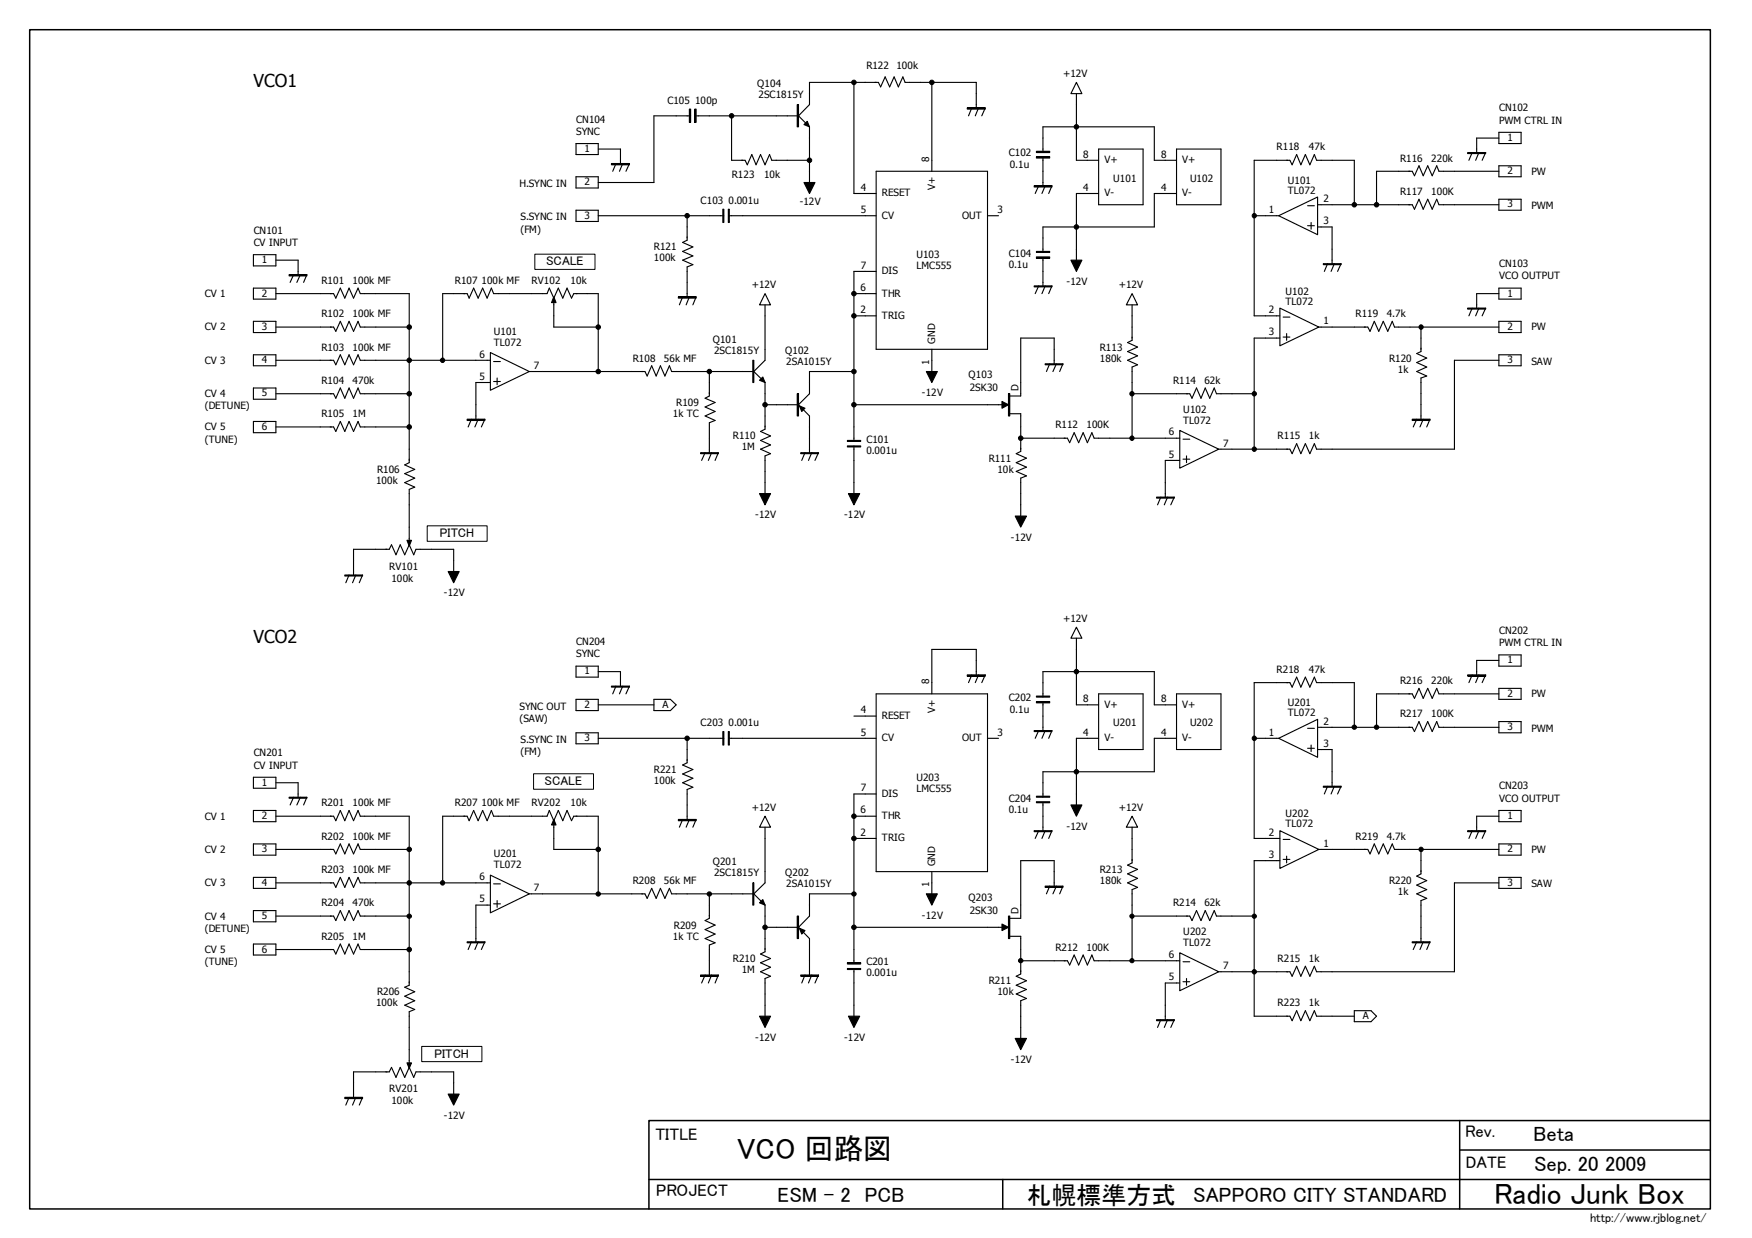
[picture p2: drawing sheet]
<svg xmlns="http://www.w3.org/2000/svg" width="297mm" height="210mm" viewBox="0 0 297 210" stroke-linecap="round" stroke-linejoin="round" font-family="sans-serif">
<path d="M5 5h285v200h-285zM110 200h180M170 200v5M247.5 190v15M247.5 195h42.5M290 190h-180v15" fill="none" stroke="#000" stroke-width=".25"/>
<g fill="none" stroke="#000" stroke-width=".17">
<path d="M122.6 35.5v2.2M123.6 35.5v2.2M248.8 26h3.1M90.7 43.1h10.2v2.6h-10.2zM175.3 48.6h3M175.7 42.7h2.3M224.4 44.8h3M248.8 52.3h3.1M118.8 76.8h3M127.7 61.1v3.8M135.8 76.8h3M143.7 74.8h2.2"/>
<path d="M143.7 75.7h2.2M177.2 61.8h3M58.5 97.6h3M72.4 89.2h10.2v2.6h-10.2zM196.1 84.4h3M103.7 116.4h3M175.7 118.1h2.3M49 135.3h3M90.5 131.2h10.1v2.6h-10.1zM122.6 124v2.3M123.6 124v2.3M175.3 124h3"/>
<path d="M175.7 136h2.3M175.7 135.1h2.3M224.4 133.4h3M79.2 159.8h3M127.7 149.7v3.8M175.3 140.9h3M239.4 159.8h3M248.8 140.9h3.1M71.5 177.4h10.2v2.6h-10.2zM143.7 164.3h2.2M196.1 173h3"/>
<circle cx="124" cy="19.6" r=".38"/>
<circle cx="144.8" cy="14" r=".38"/>
<circle cx="158" cy="14" r=".38"/>
<circle cx="116.5" cy="36.6" r=".38"/>
<circle cx="137.2" cy="27.2" r=".38"/>
<circle cx="182.5" cy="21.5" r=".38"/>
<circle cx="182.5" cy="38.5" r=".38"/>
<circle cx="212.6" cy="36.6" r=".37"/>
<circle cx="229.6" cy="34.7" r=".38"/>
<circle cx="233.4" cy="34.7" r=".38"/>
<circle cx="69.4" cy="55.5" r=".38"/>
<circle cx="101.4" cy="55.5" r=".38"/>
<circle cx="144.8" cy="53.6" r=".38"/>
<circle cx="144.8" cy="49.8" r=".38"/>
<circle cx="240.9" cy="55.5" r=".37"/>
<circle cx="69.4" cy="66.8" r=".38"/>
<circle cx="69.4" cy="72.4" r=".38"/>
<circle cx="69.4" cy="61.1" r=".38"/>
<circle cx="75" cy="61.1" r=".37"/>
<circle cx="101.4" cy="63" r=".38"/>
<circle cx="120.3" cy="63" r=".38"/>
<circle cx="129.7" cy="68.6" r=".38"/>
<circle cx="144.8" cy="63" r=".38"/>
<circle cx="144.8" cy="68.6" r=".38"/>
<circle cx="173.1" cy="74.3" r=".38"/>
<circle cx="191.9" cy="74.3" r=".37"/>
<circle cx="191.9" cy="66.8" r=".37"/>
<circle cx="212.6" cy="66.8" r=".37"/>
<circle cx="212.6" cy="76.2" r=".37"/>
<circle cx="182.5" cy="113.9" r=".38"/>
<circle cx="116.5" cy="125.2" r=".38"/>
<circle cx="144.8" cy="138.4" r=".38"/>
<circle cx="182.5" cy="130.9" r=".38"/>
<circle cx="212.6" cy="125.2" r=".37"/>
<circle cx="229.6" cy="123.3" r=".37"/>
<circle cx="233.4" cy="123.3" r=".37"/>
<circle cx="69.4" cy="149.7" r=".38"/>
<circle cx="69.4" cy="144" r=".38"/>
<circle cx="69.4" cy="155.3" r=".37"/>
<circle cx="75" cy="149.7" r=".37"/>
<circle cx="101.4" cy="144" r=".38"/>
<circle cx="101.4" cy="151.6" r=".37"/>
<circle cx="120.3" cy="151.6" r=".37"/>
<circle cx="129.7" cy="157.2" r=".38"/>
<circle cx="144.8" cy="142.2" r=".38"/>
<circle cx="144.8" cy="157.2" r=".38"/>
<circle cx="144.8" cy="151.6" r=".37"/>
<circle cx="191.9" cy="155.3" r=".36"/>
<circle cx="212.7" cy="155.3" r=".36"/>
<circle cx="240.9" cy="144" r=".37"/>
<circle cx="69.4" cy="161" r=".38"/>
<circle cx="173.1" cy="162.9" r=".37"/>
<circle cx="191.9" cy="162.9" r=".36"/>
<circle cx="212.6" cy="164.8" r=".37"/>
</g>
<g fill="none" stroke="#000" stroke-width=".19">
<path d="M116.9 18.5h.2v2.2h-.2zM117.1 19.6h-6.2v11.3h-9.5M117.8 18.5h.2v2.2h-.2zM118 19.6h17.2M124 19.6v7.6h2.3l.4 .7 .8-1.7 .7 1.7 .7-1.7 .8 1.7 .8-1.7 .3 1h6.4M135.2 17.7h.2v3.8h-.2zM144.8 14v18.8h3.7M158 14v15M164 18.3h3v.2h-3zM164.8 18.3l-.6 1.3M165.5 18.3v-4.3h-12l-.4-1-.8 1.7-.7-1.7-.8 1.7-.7-1.7-.8 1.7-.4-.7h-11.7v3.7l-1.8 1.9 1.8 1.9v9.4M165.9 18.3l-.5 1.3"/>
<path d="M167 18.3l-.5 1.3M182.5 14l.9 1.9h-1.8zM182.5 15.9v11.3h3.8M97.7 35.6h3.7v1.9h-3.7zM97.7 30h3.7v1.9h-3.7zM97.7 24.3h3.7v1.9h-3.7zM101.4 36.6h21.3M101.4 25.3h3.8v2.4M103.7 27.7h3v.2h-3zM104.4 27.7l-.5 1.3M105.6 27.7l-.6 1.3M106.7 27.7l-.6 1.3"/>
<path d="M116.5 36.6v4.1l-.8 .4 1.8 .8-1.8 .7 1.8 .8-1.8 .7 1.8 .8-1 .4v5M122.6 35.5h.1v2.2h-.1zM123.5 35.5h.2v2.2h-.2zM123.7 36.6h24.8M136.3 30.9h1.9l-1 1.9zM136.9 20.6l.3 .9-.9-.4zM148.5 29h18.9v30.2h-18.9zM167.4 36.6h1.9M175.3 31.5h3v.2h-3zM175.7 26.6h2.3v.2h-2.3zM175.7 25.7h2.3v.2h-2.3zM176.1 31.5l-.6 1.3"/>
<path d="M176.8 25.9v-4.4h18.9v5.7h3.8M176.8 26.8v4.7M177.2 31.5l-.5 1.3M178.3 31.5l-.5 1.3M186.3 32.8h-3.8v11.3M186.3 25.3h7.5v9.4h-7.5zM199.5 32.8h-3.8v5.7h-18.9v4.3M199.5 25.3h7.5v9.4h-7.5zM212.6 36.6h4.2M216.8 36.6l6.6-3.2v6.4zM221.7 38.3h1.1M221.7 34.9h1.1"/>
<path d="M222.3 37.7v1.2M223.4 38.5h2.4v6.2M223.4 34.7h16l.4 .8 .8-1.7 .7 1.7 .8-1.7 .7 1.7 .8-1.7 .4 .9h10.1M229.6 34.7v-7.5h-6.4l-.4-1-.7 1.7-.8-1.7-.7 1.7-.8-1.7-.7 1.7-.4-.7h-6.1v26.4h4.4M248.8 25.9h3.1v.1h-3.1zM249.6 25.9l-.6 1.3M250.7 25.9l-.5 1.3M251.9 25.9l-.6 1.3M254.1 29h-10.1l-.4-.9-.8 1.7-.7-1.7-.8 1.7-.7-1.7-.8 1.7-.4-.8h-6v5.7M254.1 33.8h3.8v1.8h-3.8zM254.1 22.4h3.8v1.9h-3.8zM254.1 28.1h3.8v1.9h-3.8z"/>
<path d="M254.1 23.4h-3.7v2.5M43 54.5h3.8v1.9h-3.8zM43 48.9h3.8v1.8h-3.8zM43 43.2h3.8v1.9h-3.8zM46.8 49.8h9.8l.3 .7 .8-1.6 .8 1.6 .7-1.6 .7 1.6 .8-1.6 .4 .9h8.3v28.6l-.8 .4 1.7 .8-1.7 .7 1.7 .8-1.7 .7 1.7 .8-.9 .4v9M46.8 55.5h9.8l.3 .7 .8-1.7 .8 1.7 .7-1.7 .7 1.7 .8-1.7 .4 1h8.3M46.8 44.1h3.7v2.5M49 46.6h3v.2h-3zM49.8 46.6l-.6 1.3M50.9 46.6l-.6 1.3M52 46.6l-.5 1.3M83.1 59.8l6.6 3.2-6.6 3.2z"/>
<path d="M93.9 50.3l.4 1h-.8zM93.9 50.9v4.6h7.5M115 50.3h3v.2h-3zM115.7 50.3l-.5 1.4M116.9 50.3l-.6 1.4M118 50.3l-.5 1.4M129.7 49.8l.9 1.9h-1.8zM129.7 51.7v9.4l-1.9 1.9 1.9 1.9v7.9l-.8 .4 1.7 .7-1.7 .8 1.7 .7-1.7 .8 1.7 .7-.9 .4v6.4M144.8 49.8h3.7M144.8 53.6h3.7M148.5 46h-3.7v28.7M158 59.2v3.8"/>
<path d="M175.3 48.5h3v.1h-3zM175.7 43.6h2.3v.2h-2.3zM175.7 42.6h2.3v.2h-2.3zM176.1 48.5l-.6 1.3M176.8 43.8v4.7M177.2 48.5l-.5 1.3M178.3 48.5l-.5 1.3M181.6 44.1h1.8l-.9 1.9zM191.9 49.8l1 1.9h-1.9zM191.9 51.7v6l-.7 .4 1.7 .7-1.7 .8 1.7 .7-1.7 .8 1.7 .7-1 .4v12.1M217 52.2l6.6 3.3-6.6 3.1zM217 57.3h-4.4v18.9"/>
<path d="M217.5 57.1h1.2M217.5 53.8h1.2M218.1 56.6v1.1M223.6 55.5h8.3l.4 .7 .7-1.7 .8 1.7 .7-1.7 .8 1.7 .7-1.7 .4 1h17.7M224.4 44.7h3v.2h-3zM225.1 44.7l-.6 1.3M226.2 44.7l-.5 1.3M227.4 44.7l-.6 1.3M240.9 55.5v4.1l-.7 .3 1.7 .8-1.7 .8 1.7 .7-1.7 .8 1.7 .8-1 .3v7M248.8 52.2h3.1v.2h-3.1zM249.6 52.2l-.6 1.4M250.7 52.2l-.5 1.4"/>
<path d="M251.9 52.2l-.6 1.4M254.1 49.8h-3.7v2.4M254.1 48.9h3.8v1.8h-3.8zM254.1 54.5h3.8v1.9h-3.8zM43 60.2h3.8v1.8h-3.8zM43 65.8h3.8v1.9h-3.8zM43 71.5h3.8v1.9h-3.8zM46.8 72.4h9.8l.3 .8 .8-1.7 .8 1.7 .7-1.7 .7 1.7 .8-1.7 .4 .9h8.3M46.8 66.8h9.8l.3 .7 .8-1.7 .8 1.7 .7-1.7 .7 1.7 .8-1.7 .4 1h8.3M46.8 61.1h9.8l.3 .7 .8-1.6 .8 1.6 .7-1.6 .7 1.6 .8-1.6 .4 .9h22M75.1 61.1v-11.3h4.1l.3 .7 .8-1.6 .8 1.6 .7-1.6 .8 1.6 .7-1.6 .4 .9h9l.4-.9 .8 1.6 .8-1.6 .7 1.6 .7-1.6 .8 1.6 .4-.7h4.1v13.2M79.2 71.1h3v.2h-3z"/>
<path d="M79.9 71.1l-.5 1.3M81.1 71.1l-.6 1.3M82.2 71.1l-.6 1.3M83.1 64.9h-2.4v6.2M83.7 64.7h1.1M83.7 61.3h1.1M84.3 64.1v1.1M89.7 63h19.6l.4 .8 .8-1.8 .7 1.8 .8-1.8 .7 1.8 .8-1.8 .4 1h13.7M118.8 76.8h3v.1h-3zM119.5 76.8l-.5 1.3M120.3 63v4.1l-.8 .4 1.7 .7-1.7 .8 1.7 .8-1.7 .7 1.7 .8-.9 .4v5.1M120.6 76.8l-.5 1.3"/>
<path d="M121.8 76.8l-.6 1.3M127.6 61.1h.2v3.8h-.2zM129.3 63.9l.4 1-.9-.4zM129.7 68.6h5.5M135.2 66.8h.2v3.7h-.2zM135.5 68.8l1 .4-.6 .6zM135.8 76.8h3v.1h-3zM136.5 76.8l-.6 1.3M137.6 76.8l-.5 1.3M138.8 76.8l-.6 1.3M143.7 74.7h2.2v.1h-2.2zM143.7 75.6h2.2v.2h-2.2z"/>
<path d="M144.8 68.6h25.6M144.8 63h-7.6v3.8l-1.8 1.8 1.8 1.9v6.3M144.8 75.6v8.1M157.1 63h1.8l-.9 1.9zM169.9 68.1l1.1 .5-1.1 .6zM171 66.8h.2v3.7h-.2zM171.2 70.1h1.9v6.4l-.8 .4 1.7 .8-1.7 .7 1.7 .8-1.7 .7 1.7 .8-.9 .4v6.4M173.1 74.3h7.9l.4 .8 .7-1.7 .8 1.7 .7-1.7 .8 1.7 .7-1.7 .4 .9h14.5M177.2 61.7h3v.1h-3zM178 61.7l-.6 1.3M178.7 61.7v-4.4h-5.6v9.8h-1.9M179.1 61.7l-.6 1.3"/>
<path d="M180.2 61.7l-.5 1.3M191.9 66.8h9.8l.4 .7 .8-1.7 .7 1.7 .7-1.7 .8 1.7 .8-1.7 .3 1h6.4M200 73l6.6 3.2-6.6 3.2zM200 78.1h-2.4v6.2M200.6 77.9h1.1M200.6 74.5h1.1M201.2 77.3v1.1M239.4 71.1h3v.2h-3zM240.2 71.1l-.6 1.3M241.3 71.1l-.6 1.3M242.4 71.1l-.5 1.3M254.1 61.1h-7.5v15.1h-23.4l-.4-1-.7 1.7-.8-1.7-.7 1.7-.8-1.7-.7 1.7-.4-.7h-12.1"/>
<path d="M254.1 60.2h3.8v1.8h-3.8zM58.5 97.5h3v.2h-3zM59.2 97.5l-.6 1.3M60.3 97.5l-.5 1.3M61.5 97.5l-.6 1.3M69 91.6h.8l-.4 1zM76 96.9h1.8l-.9 1.9zM76.9 96.9v-3.8h-6.4l-.4 1-.7-1.7-.8 1.7-.7-1.7-.8 1.7-.7-1.7-.4 .7h-6.1v4.4M128.8 83.7h1.8l-.9 1.9zM143.8 83.7h2l-1 1.9zM172.1 87.5h1.9l-.9 1.9zM196.1 84.3h3v.2h-3z"/>
<path d="M196.8 84.3l-.5 1.3M197.9 84.3l-.5 1.3M199.1 84.3l-.6 1.3M97.7 112.9h3.7v1.9h-3.7zM97.7 118.6h3.7v1.9h-3.7zM101.4 113.9h3.8v2.4M101.4 119.5h9.5M103.7 116.3h3v.2h-3zM104.4 116.3l-.5 1.3M105.6 116.3l-.6 1.3M106.7 116.3l-.6 1.3M110.9 118.6h2.8l.9 .9-.9 1h-2.8z"/>
<path d="M148.5 117.6h18.9v30.2h-18.9zM164 114.4h3v.2h-3zM164.8 114.4l-.6 1.3M165.5 114.4v-4.3h-7.5v7.5M165.9 114.4l-.5 1.3M167 114.4l-.5 1.3M175.7 119h2.3v.2h-2.3zM175.7 118h2.3v.2h-2.3zM176.8 118.2v-4.3h18.9v5.6h3.8M176.8 119.2v4.7M182.5 106.3l.9 1.9h-1.8zM182.5 108.2v11.3h3.8"/>
<path d="M186.3 117.6h7.5v9.5h-7.5zM199.5 117.6h7.5v9.5h-7.5zM248.8 114.4h3.1v.2h-3.1zM249.6 114.4l-.6 1.3M250.7 114.4l-.5 1.3M251.9 114.4l-.6 1.3M254.1 117.6h-10.1l-.4-.9-.8 1.7-.7-1.7-.8 1.7-.7-1.7-.8 1.7-.4-.8h-6v5.7M254.1 111h3.8v1.9h-3.8zM254.1 116.7h3.8v1.9h-3.8zM254.1 112h-3.7v2.4M43 131.8h3.8v1.8h-3.8zM43 137.4h3.8v1.9h-3.8z"/>
<path d="M46.8 132.7h3.7v2.5M46.8 138.4h9.8l.3 .7 .8-1.7 .8 1.7 .7-1.7 .7 1.7 .8-1.7 .4 1h8.3v28.6l-.8 .4 1.7 .7-1.7 .8 1.7 .8-1.7 .7 1.7 .8-.9 .3v9.1M49 135.2h3v.1h-3zM49.8 135.2l-.6 1.3M50.9 135.2l-.6 1.3M52 135.2l-.5 1.3M93.9 138.9l.4 1h-.8zM93.9 139.5v4.5h7.5M97.7 124.2h3.7v1.9h-3.7zM101.4 125.2h21.3M115 138.9h3v.2h-3zM115.7 138.9l-.5 1.4"/>
<path d="M116.5 125.2v4.1l-.8 .4 1.8 .8-1.8 .7 1.8 .8-1.8 .7 1.8 .8-1 .4v5M116.9 138.9l-.6 1.4M118 138.9l-.5 1.4M122.6 124h.1v2.3h-.1zM123.5 124h.2v2.3h-.2zM123.7 125.2h24.8M129.7 138.4l.9 1.9h-1.8zM144.8 138.4h3.7M144.8 121.4h3.7M148.5 134.6h-3.7v28.6M167.4 125.2h1.9M175.3 123.9h3v.1h-3z"/>
<path d="M175.7 135.9h2.3v.2h-2.3zM175.7 135h2.3v.2h-2.3zM176.1 123.9l-.6 1.3M176.8 136.1v4.7M177.2 123.9l-.5 1.3M178.3 123.9l-.5 1.3M181.6 136.5h1.8l-.9 1.9zM186.3 125.2h-3.8v11.3M191.9 138.4l1 1.9h-1.9zM199.5 125.2h-3.8v5.7h-18.9v4.3M212.6 125.2h4.2M216.8 125.2l6.6-3.2v6.4z"/>
<path d="M221.7 126.9h1.1M221.7 123.5h1.1M222.3 126.3v1.1M223.4 127.1h2.4v6.2M223.4 123.3h16l.4 .7 .8-1.7 .7 1.7 .8-1.7 .7 1.7 .8-1.7 .4 1h10.1M224.4 133.3h3v.2h-3zM225.1 133.3l-.6 1.3M226.2 133.3l-.5 1.3M227.4 133.3l-.6 1.3M229.6 123.3v-7.6h-6.4l-.4-.9-.7 1.7-.8-1.7-.7 1.7-.8-1.7-.7 1.7-.4-.8h-6.1v26.5h4.4M254.1 122.3h3.8v1.9h-3.8zM254.1 137.4h3.8v1.9h-3.8z"/>
<path d="M254.1 138.4h-3.7v2.4M43 143.1h3.8v1.9h-3.8zM43 148.8h3.8v1.8h-3.8zM43 154.4h3.8v1.9h-3.8zM46.8 144h9.8l.3 .8 .8-1.7 .8 1.7 .7-1.7 .7 1.7 .8-1.7 .4 .9h8.3M46.8 155.3h9.8l.3 .8 .8-1.7 .8 1.7 .7-1.7 .7 1.7 .8-1.7 .4 .9h8.3M46.8 149.7h9.8l.3 .8 .8-1.7 .8 1.7 .7-1.7 .7 1.7 .8-1.7 .4 .9h22M75.1 149.7v-11.3h4.1l.3 .7 .8-1.7 .8 1.7 .7-1.7 .8 1.7 .7-1.7 .4 1h9l.4-1 .8 1.7 .8-1.7 .7 1.7 .7-1.7 .8 1.7 .4-.7h4.1v13.2M79.2 159.7h3v.2h-3zM79.9 159.7l-.5 1.3M81.1 159.7l-.6 1.3M82.2 159.7l-.6 1.3"/>
<path d="M83.1 148.4l6.6 3.2-6.6 3.2zM83.1 153.5h-2.4v6.2M83.7 153.2h1.1M83.7 149.9h1.1M84.3 152.7v1.1M89.7 151.6h19.6l.4 .7 .8-1.7 .7 1.7 .8-1.7 .7 1.7 .8-1.7 .4 1h13.7M120.3 151.6v4.1l-.8 .4 1.7 .7-1.7 .8 1.7 .8-1.7 .7 1.7 .8-.9 .3v5.1M127.6 149.7h.2v3.8h-.2zM129.3 152.5l.4 1-.9-.4zM129.7 140.3v9.4l-1.9 1.9 1.9 1.9v7.9l-.8 .4 1.7 .7-1.7 .7 1.7 .8-1.7 .8 1.7 .7-.9 .4v6.4M129.7 157.2h5.5M135.2 155.3h.2v3.8h-.2z"/>
<path d="M135.5 157.4l1 .4-.6 .6zM144.8 151.6h-7.6v3.7l-1.8 1.9 1.8 1.9v6.2M144.8 157.2h25.6M144.8 142.2h3.7M157.1 151.6h1.8l-.9 1.9zM158 147.8v3.8M169.9 156.7l1.1 .5-1.1 .6zM171 155.3h.2v3.8h-.2zM171.2 158.8h1.9v6.3l-.8 .4 1.7 .8-1.7 .7 1.7 .8-1.7 .7 1.7 .8-.9 .4v6.4M175.3 140.8h3v.2h-3zM176.1 140.8l-.6 1.4M177.2 150.2h3v.3h-3z"/>
<path d="M177.2 140.8l-.5 1.4M178 150.2l-.6 1.4M178.3 140.8l-.5 1.4M178.7 150.2v-4.3h-5.6v9.8h-1.9M179.1 150.2l-.6 1.4M180.2 150.2l-.5 1.4M191.9 140.3v6l-.7 .4 1.7 .7-1.7 .8 1.7 .7-1.7 .8 1.7 .8-1 .3v12.1M191.9 155.3h9.8l.4 .8 .8-1.7 .7 1.7 .7-1.7 .8 1.7 .8-1.7 .3 .9h6.4M217 140.8l6.6 3.2-6.6 3.2zM217 145.9h-4.4v26.4h6.1l.4 .8 .7-1.7 .8 1.7 .7-1.7 .8 1.7 .7-1.7 .4 .9h6.4M217.5 145.7h1.2M217.5 142.3h1.2"/>
<path d="M218.1 145.2v1.1M223.6 144h8.3l.4 .8 .7-1.7 .8 1.7 .7-1.7 .8 1.7 .7-1.7 .4 .9h17.7M239.4 159.7h3v.2h-3zM240.2 159.7l-.6 1.3M240.9 144v4.2l-.7 .3 1.7 .8-1.7 .8 1.7 .7-1.7 .8 1.7 .7-1 .4v7M241.3 159.7l-.6 1.3M242.4 159.7l-.5 1.3M248.8 140.8h3.1v.2h-3.1zM249.6 140.8l-.6 1.4M250.7 140.8l-.5 1.4M251.9 140.8l-.6 1.4M254.1 143.1h3.8v1.9h-3.8z"/>
<path d="M254.1 148.8h3.8v1.8h-3.8zM254.1 149.7h-7.5v15.1h-23.4l-.4-1-.7 1.7-.8-1.7-.7 1.7-.8-1.7-.7 1.7-.4-.7h-12.1M43 160.1h3.8v1.8h-3.8zM46.8 161h9.8l.3 .8 .8-1.7 .8 1.7 .7-1.7 .7 1.7 .8-1.7 .4 .9h8.3M118.8 165.3h3v.2h-3zM119.5 165.3l-.5 1.4M120.6 165.3l-.5 1.4M121.8 165.3l-.6 1.4M128.8 172.3h1.8l-.9 1.9zM135.8 165.3h3v.2h-3zM136.5 165.3l-.6 1.4M137.6 165.3l-.5 1.4"/>
<path d="M138.8 165.3l-.6 1.4M143.7 163.2h2.2v.2h-2.2zM143.7 164.2h2.2v.2h-2.2zM143.8 172.3h2l-1 1.9zM144.8 164.2v8.1M172.1 176.1h1.9l-.9 1.9zM173.1 162.9h7.9l.4 .7 .7-1.7 .8 1.7 .7-1.7 .8 1.7 .7-1.7 .4 1h14.5M196.1 172.9h3v.2h-3zM196.8 172.9l-.5 1.3M197.9 172.9l-.5 1.3M199.1 172.9l-.6 1.3M200 161.5l6.6 3.3-6.6 3.2z"/>
<path d="M200 166.7h-2.4v6.2M200.6 166.5h1.1M200.6 163.1h1.1M201.2 165.9v1.1M229.6 171.4h2.8l1 .9-1 .9h-2.8zM58.5 186.1h3v.2h-3zM59.2 186.1l-.6 1.3M60.3 186.1l-.5 1.3M61.5 186.1l-.6 1.3M69 180.2h.8l-.4 .9zM76 185.5h1.8l-.9 1.9zM76.9 185.5v-3.8h-6.4l-.4 1-.7-1.7-.8 1.7-.7-1.7-.8 1.7-.7-1.7-.4 .7h-6.1v4.4"/>
</g>
<g fill="none" stroke="#000" stroke-width=".21">
<path d="M117 18.5v2.2M117.9 18.5v2.2M135.3 17.7v3.8M164 18.4h3M103.7 27.8h3M175.3 31.6h3M175.7 26.7h2.3M175.7 25.8h2.3M49 46.7h3M115 50.4h3M175.7 43.7h2.3M79.2 71.2h3"/>
<path d="M135.3 66.8v3.7M171.1 66.8v3.7M239.4 71.2h3M164 114.5h3M175.7 119.1h2.3M248.8 114.5h3.1M115 139h3M135.3 155.3v3.8M171.1 155.3v3.8M177.2 150.3h3M118.8 165.4h3M135.8 165.4h3"/>
<path d="M143.7 163.3h2.2M58.5 186.2h3"/>
</g>
<g fill="#000">
<path d="M136.3 21.1l.6-.5 .3 .9zM136.3 30.9h1.9l-1 1.9zM93.9 50.3l.4 1h-.8zM181.6 44.1h1.8l-.9 1.9zM128.8 64.5l.5-.6 .4 1zM135.5 68.8l1 .4-.6 .6zM157.1 63h1.8l-.9 1.9zM169.9 68.1l1.1 .5-1.1 .6zM69 91.6h.8l-.4 1zM76 96.9h1.8l-.9 1.9zM128.8 83.7h1.8l-.9 1.9zM143.8 83.7h2l-1 1.9z"/>
<path d="M172.1 87.5h1.9l-.9 1.9zM93.9 138.9l.4 1h-.8zM181.6 136.5h1.8l-.9 1.9zM128.8 153.1l.5-.6 .4 1zM135.5 157.4l1 .4-.6 .6zM157.1 151.6h1.8l-.9 1.9zM169.9 156.7l1.1 .5-1.1 .6zM128.8 172.3h1.8l-.9 1.9zM143.8 172.3h2l-1 1.9zM172.1 176.1h1.9l-.9 1.9zM69 180.2h.8l-.4 .9zM76 185.5h1.8l-.9 1.9z"/>
<circle cx="124" cy="19.6" r=".38"/>
<circle cx="144.8" cy="14" r=".38"/>
<circle cx="158" cy="14" r=".38"/>
<circle cx="116.5" cy="36.6" r=".38"/>
<circle cx="137.2" cy="27.2" r=".38"/>
<circle cx="182.5" cy="21.5" r=".38"/>
<circle cx="182.5" cy="38.5" r=".38"/>
<circle cx="212.6" cy="36.6" r=".37"/>
<circle cx="229.6" cy="34.7" r=".38"/>
<circle cx="233.4" cy="34.7" r=".38"/>
<circle cx="69.4" cy="55.5" r=".38"/>
<circle cx="101.4" cy="55.5" r=".38"/>
<circle cx="144.8" cy="53.6" r=".38"/>
<circle cx="144.8" cy="49.8" r=".38"/>
<circle cx="240.9" cy="55.5" r=".37"/>
<circle cx="69.4" cy="66.8" r=".38"/>
<circle cx="69.4" cy="72.4" r=".38"/>
<circle cx="69.4" cy="61.1" r=".38"/>
<circle cx="75" cy="61.1" r=".37"/>
<circle cx="101.4" cy="63" r=".38"/>
<circle cx="120.3" cy="63" r=".38"/>
<circle cx="129.7" cy="68.6" r=".38"/>
<circle cx="144.8" cy="63" r=".38"/>
<circle cx="144.8" cy="68.6" r=".38"/>
<circle cx="173.1" cy="74.3" r=".38"/>
<circle cx="191.9" cy="74.3" r=".37"/>
<circle cx="191.9" cy="66.8" r=".37"/>
<circle cx="212.6" cy="66.8" r=".37"/>
<circle cx="212.6" cy="76.2" r=".37"/>
<circle cx="182.5" cy="113.9" r=".38"/>
<circle cx="116.5" cy="125.2" r=".38"/>
<circle cx="144.8" cy="138.4" r=".38"/>
<circle cx="182.5" cy="130.9" r=".38"/>
<circle cx="212.6" cy="125.2" r=".37"/>
<circle cx="229.6" cy="123.3" r=".37"/>
<circle cx="233.4" cy="123.3" r=".37"/>
<circle cx="69.4" cy="149.7" r=".38"/>
<circle cx="69.4" cy="144" r=".38"/>
<circle cx="69.4" cy="155.3" r=".37"/>
<circle cx="75" cy="149.7" r=".37"/>
<circle cx="101.4" cy="144" r=".38"/>
<circle cx="101.4" cy="151.6" r=".37"/>
<circle cx="120.3" cy="151.6" r=".37"/>
<circle cx="129.7" cy="157.2" r=".38"/>
<circle cx="144.8" cy="142.2" r=".38"/>
<circle cx="144.8" cy="157.2" r=".38"/>
<circle cx="144.8" cy="151.6" r=".37"/>
<circle cx="191.9" cy="155.3" r=".36"/>
<circle cx="212.7" cy="155.3" r=".36"/>
<circle cx="240.9" cy="144" r=".37"/>
<circle cx="69.4" cy="161" r=".38"/>
<circle cx="173.1" cy="162.9" r=".37"/>
<circle cx="191.9" cy="162.9" r=".36"/>
<circle cx="212.6" cy="164.8" r=".37"/>
</g>
<g font-size="5">
<text x="125" y="196.5">VCO 回路図</text>
<text x="253.3" y="204.2">Radio Junk Box</text>
</g>
<text font-size="4.2" x="174" y="204.1">札幌標準方式</text>
<g font-size="3.5">
<text x="260" y="193.4">Beta</text>
<text x="131.8" y="203.8">ESM – 2 PCB</text>
<text x="202.3" y="203.8">SAPPORO CITY STANDARD</text>
<text x="260.1" y="198.5">Sep. 20 2009</text>
</g>
<g font-size="3">
<text x="43" y="14.8">VCO1</text>
<text x="43" y="109.1">VCO2</text>
</g>
<g font-size="2.8">
<text x="111.1" y="193.2">TITLE</text>
<text x="248.4" y="192.8">Rev.</text>
<text x="111.2" y="202.8">PROJECT</text>
<text x="248.5" y="198">DATE</text>
</g>
<g font-size="2.1">
<text x="92.6" y="45">SCALE</text>
<text x="74.6" y="91.1">PITCH</text>
<text x="92.3" y="133.1">SCALE</text>
<text x="73.7" y="179.3">PITCH</text>
<text x="269.6" y="207.2">http://www.rjblog.net/</text>
</g>
<g font-size="1.7">
<text x="146.9" y="11.7">R122</text>
<text x="152" y="11.7">100k</text>
<text x="113.2" y="17.6">C105</text>
<text x="117.9" y="17.6">100p</text>
<text x="128.4" y="14.7">Q104</text>
<text x="128.6" y="16.6">2SC1815Y</text>
<text x="180.3" y="13">+12V</text>
<text x="97.7" y="20.8">CN104</text>
<text x="97.7" y="22.9">SYNC</text>
<text x="254.2" y="21">PWM CTRL IN</text>
<text x="254.2" y="18.9">CN102</text>
<text x="255.6" y="23.9">1</text>
<text x="99.1" y="25.8">1</text>
<text x="157.6" y="27.4" transform="rotate(-90 157.6 27.4)">8</text>
<text x="171" y="26.4">C102</text>
<text x="171.2" y="28.5">0.1u</text>
<text x="183.6" y="26.7">8</text>
<text x="187.2" y="27.6">V+</text>
<text x="196.8" y="26.7">8</text>
<text x="200.4" y="27.6">V+</text>
<text x="216.4" y="25.5">R118</text>
<text x="221.9" y="25.5">47k</text>
<text x="237.4" y="27.4">R116</text>
<text x="242.7" y="27.4">220k</text>
<text x="255.6" y="29.5">2</text>
<text x="259.6" y="29.6">PW</text>
<text x="88.1" y="31.7">H.SYNC IN</text>
<text x="99.1" y="31.4">2</text>
<text x="118.8" y="34.5">C103</text>
<text x="123.5" y="34.5">0.001u</text>
<text x="124.1" y="30.2">R123</text>
<text x="129.5" y="30.2">10k</text>
<text x="135.6" y="34.7">-12V</text>
<text x="145.9" y="32.4">4</text>
<text x="149.5" y="33.3">RESET</text>
<text x="158.5" y="32.3" transform="rotate(-90 158.5 32.3)">V+</text>
<text x="183.6" y="32.4">4</text>
<text x="187.2" y="33.3">V-</text>
<text x="188.7" y="30.8">U101</text>
<text x="196.8" y="32.4">4</text>
<text x="200.4" y="33.3">V-</text>
<text x="201.8" y="30.8">U102</text>
<text x="218.4" y="32.9">TL072</text>
<text x="218.4" y="31.2">U101</text>
<text x="224.4" y="34.2">2</text>
<text x="237.4" y="33">R117</text>
<text x="242.7" y="33">100K</text>
<text x="255.6" y="35.2">3</text>
<text x="259.6" y="35.5">PWM</text>
<text x="43" y="39.6">CN101</text>
<text x="43" y="41.7">CV INPUT</text>
<text x="88.3" y="37.4">S.SYNC IN</text>
<text x="88.3" y="39.5">(FM)</text>
<text x="99.1" y="37.1">3</text>
<text x="145.9" y="36.2">5</text>
<text x="149.5" y="37.1">CV</text>
<text x="163.1" y="37.1">OUT</text>
<text x="169.1" y="36.2">3</text>
<text x="215.1" y="36.2">1</text>
<text x="224.4" y="38">3</text>
<text x="44.4" y="44.6">1</text>
<text x="110.9" y="44.3">100k</text>
<text x="110.9" y="42.5">R121</text>
<text x="145.9" y="45.6">7</text>
<text x="149.5" y="46.5">DIS</text>
<text x="155.4" y="45.6">LMC555</text>
<text x="155.4" y="43.8">U103</text>
<text x="171" y="45.5">0.1u</text>
<text x="171" y="43.6">C104</text>
<text x="254.2" y="47.4">VCO OUTPUT</text>
<text x="254.2" y="45.3">CN103</text>
<text x="34.7" y="50.4">CV 1</text>
<text x="44.4" y="50.3">2</text>
<text x="54.5" y="48.1">R101</text>
<text x="54.5" y="53.8">R102</text>
<text x="59.8" y="48.1">100k MF</text>
<text x="59.8" y="53.8">100k MF</text>
<text x="77.1" y="48.1">R107</text>
<text x="81.7" y="48.1">100k MF</text>
<text x="90.1" y="48.1">RV102</text>
<text x="96.7" y="48.1">10k</text>
<text x="127.5" y="48.9">+12V</text>
<text x="145.9" y="49.3">6</text>
<text x="145.9" y="53.1">2</text>
<text x="149.5" y="50.3">THR</text>
<text x="180.8" y="48.3">-12V</text>
<text x="189.7" y="48.9">+12V</text>
<text x="215.1" y="53.1">2</text>
<text x="218" y="51.7">TL072</text>
<text x="218" y="50">U102</text>
<text x="229.8" y="53.8">R119</text>
<text x="235.1" y="53.8">4.7k</text>
<text x="255.6" y="50.3">1</text>
<text x="34.7" y="56">CV 2</text>
<text x="44.4" y="55.9">3</text>
<text x="54.5" y="59.4">R103</text>
<text x="59.8" y="59.4">100k MF</text>
<text x="83.7" y="58.7">TL072</text>
<text x="83.7" y="56.8">U101</text>
<text x="120.9" y="58.1">Q101</text>
<text x="121.1" y="60">2SC1815Y</text>
<text x="133.1" y="60">Q102</text>
<text x="149.5" y="54.1">TRIG</text>
<text x="158.5" y="58.3" transform="rotate(-90 158.5 58.3)">GND</text>
<text x="186.5" y="59.4">R113</text>
<text x="215.1" y="56.9">3</text>
<text x="224.4" y="55">1</text>
<text x="255.6" y="55.9">2</text>
<text x="259.6" y="56">PW</text>
<text x="34.7" y="61.7">CV 3</text>
<text x="44.4" y="61.6">4</text>
<text x="54.5" y="65.1">R104</text>
<text x="59.8" y="65.1">470k</text>
<text x="81.3" y="60.6">6</text>
<text x="81.3" y="64.4">5</text>
<text x="90.5" y="62.5">7</text>
<text x="107.3" y="61.3">R108</text>
<text x="112.6" y="61.3">56k MF</text>
<text x="133.3" y="61.8">2SA1015Y</text>
<text x="157.6" y="61.8" transform="rotate(-90 157.6 61.8)">1</text>
<text x="164.2" y="64.1">Q103</text>
<text x="186.5" y="61.3">180k</text>
<text x="198.9" y="65.1">R114</text>
<text x="204.2" y="65.1">62k</text>
<text x="235.5" y="61.3">R120</text>
<text x="237" y="63.2">1k</text>
<text x="255.6" y="61.6">3</text>
<text x="259.6" y="61.8">SAW</text>
<text x="34.7" y="67.4">CV 4</text>
<text x="34.7" y="69.4">(DETUNE)</text>
<text x="44.4" y="67.2">5</text>
<text x="54.5" y="70.7">R105</text>
<text x="59.8" y="70.7">1M</text>
<text x="114.1" y="70.7">1k TC</text>
<text x="114.6" y="68.8">R109</text>
<text x="156.3" y="67.1">-12V</text>
<text x="164.4" y="66.4">2SK30</text>
<text x="172.7" y="66.4" transform="rotate(-90 172.7 66.4)">D</text>
<text x="200.6" y="71.8">TL072</text>
<text x="200.6" y="70">U102</text>
<text x="34.7" y="73">CV 5</text>
<text x="34.7" y="75.1">(TUNE)</text>
<text x="44.4" y="72.9">6</text>
<text x="124.2" y="74.5">R110</text>
<text x="125.8" y="76.4">1M</text>
<text x="146.9" y="77">0.001u</text>
<text x="146.9" y="75.1">C101</text>
<text x="178.9" y="72.6">R112</text>
<text x="184.2" y="72.6">100K</text>
<text x="198.2" y="73.8">6</text>
<text x="198.2" y="77.6">5</text>
<text x="207.4" y="75.7">7</text>
<text x="216.6" y="74.5">R115</text>
<text x="221.9" y="74.5">1k</text>
<text x="63.8" y="82">100k</text>
<text x="63.9" y="80.1">R106</text>
<text x="167.6" y="78.3">R111</text>
<text x="169.1" y="80.1">10k</text>
<text x="128" y="87.9">-12V</text>
<text x="143.1" y="87.9">-12V</text>
<text x="171.4" y="91.7">-12V</text>
<text x="66" y="96.6">RV101</text>
<text x="66.4" y="98.6">100k</text>
<text x="75.3" y="101.1">-12V</text>
<text x="180.3" y="105.4">+12V</text>
<text x="254.2" y="107.5">CN202</text>
<text x="97.7" y="109.3">CN204</text>
<text x="97.7" y="111.4">SYNC</text>
<text x="254.2" y="109.6">PWM CTRL IN</text>
<text x="255.6" y="112.5">1</text>
<text x="99.1" y="114.3">1</text>
<text x="157.6" y="116" transform="rotate(-90 157.6 116)">8</text>
<text x="171" y="118.8">C202</text>
<text x="183.6" y="119.1">8</text>
<text x="196.8" y="119.1">8</text>
<text x="216.4" y="114.1">R218</text>
<text x="218.4" y="119.7">U201</text>
<text x="221.9" y="114.1">47k</text>
<text x="237.4" y="116">R216</text>
<text x="242.7" y="116">220k</text>
<text x="255.6" y="118.2">2</text>
<text x="259.6" y="118.2">PW</text>
<text x="88.1" y="120.3">SYNC OUT</text>
<text x="88.1" y="122.4">(SAW)</text>
<text x="88.3" y="125.9">S.SYNC IN</text>
<text x="99.1" y="120">2</text>
<text x="99.1" y="125.7">3</text>
<text x="112.3" y="120">A</text>
<text x="118.8" y="123.1">C203</text>
<text x="123.5" y="123.1">0.001u</text>
<text x="145.9" y="120.9">4</text>
<text x="145.9" y="124.7">5</text>
<text x="149.5" y="121.9">RESET</text>
<text x="149.5" y="125.7">CV</text>
<text x="158.5" y="120.9" transform="rotate(-90 158.5 120.9)">V+</text>
<text x="163.1" y="125.7">OUT</text>
<text x="169.1" y="124.7">3</text>
<text x="171.2" y="120.9">0.1u</text>
<text x="183.6" y="124.7">4</text>
<text x="187.2" y="120">V+</text>
<text x="187.2" y="125.7">V-</text>
<text x="188.7" y="123.1">U201</text>
<text x="196.8" y="124.7">4</text>
<text x="200.4" y="120">V+</text>
<text x="200.4" y="125.7">V-</text>
<text x="201.8" y="123.1">U202</text>
<text x="215.1" y="124.7">1</text>
<text x="218.4" y="121.4">TL072</text>
<text x="224.4" y="122.9">2</text>
<text x="237.4" y="121.6">R217</text>
<text x="242.7" y="121.6">100K</text>
<text x="255.6" y="123.8">3</text>
<text x="259.6" y="124.1">PWM</text>
<text x="43" y="128.2">CN201</text>
<text x="43" y="130.3">CV INPUT</text>
<text x="88.3" y="128">(FM)</text>
<text x="110.9" y="131.1">R221</text>
<text x="224.4" y="126.6">3</text>
<text x="44.4" y="133.2">1</text>
<text x="54.5" y="136.7">R201</text>
<text x="59.8" y="136.7">100k MF</text>
<text x="77.1" y="136.7">R207</text>
<text x="81.7" y="136.7">100k MF</text>
<text x="90.1" y="136.7">RV202</text>
<text x="96.7" y="136.7">10k</text>
<text x="110.9" y="132.9">100k</text>
<text x="127.5" y="137.5">+12V</text>
<text x="145.9" y="137.9">6</text>
<text x="145.9" y="134.2">7</text>
<text x="149.5" y="135.1">DIS</text>
<text x="155.4" y="134.2">LMC555</text>
<text x="155.4" y="132.4">U203</text>
<text x="171" y="137.8">0.1u</text>
<text x="171" y="135.9">C204</text>
<text x="189.7" y="137.5">+12V</text>
<text x="254.2" y="135.9">VCO OUTPUT</text>
<text x="254.2" y="133.9">CN203</text>
<text x="34.7" y="139">CV 1</text>
<text x="44.4" y="138.9">2</text>
<text x="54.5" y="142.4">R202</text>
<text x="59.8" y="142.4">100k MF</text>
<text x="145.9" y="141.7">2</text>
<text x="149.5" y="138.9">THR</text>
<text x="149.5" y="142.6">TRIG</text>
<text x="180.8" y="140.7">-12V</text>
<text x="215.1" y="141.7">2</text>
<text x="218" y="140.3">TL072</text>
<text x="218" y="138.6">U202</text>
<text x="224.4" y="143.6">1</text>
<text x="229.8" y="142.4">R219</text>
<text x="235.1" y="142.4">4.7k</text>
<text x="255.6" y="138.9">1</text>
<text x="34.7" y="144.6">CV 2</text>
<text x="44.4" y="144.5">3</text>
<text x="54.5" y="148">R203</text>
<text x="59.8" y="148">100k MF</text>
<text x="81.3" y="149.2">6</text>
<text x="83.7" y="147.2">TL072</text>
<text x="83.7" y="145.4">U201</text>
<text x="107.3" y="149.9">R208</text>
<text x="112.6" y="149.9">56k MF</text>
<text x="120.9" y="146.7">Q201</text>
<text x="121.1" y="148.6">2SC1815Y</text>
<text x="133.1" y="148.6">Q202</text>
<text x="158.5" y="146.9" transform="rotate(-90 158.5 146.9)">GND</text>
<text x="186.5" y="149.9">180k</text>
<text x="186.5" y="148">R213</text>
<text x="215.1" y="145.5">3</text>
<text x="235.5" y="149.9">R220</text>
<text x="255.6" y="144.5">2</text>
<text x="259.6" y="144.6">PW</text>
<text x="34.7" y="150.3">CV 3</text>
<text x="34.7" y="155.9">CV 4</text>
<text x="44.4" y="150.2">4</text>
<text x="44.4" y="155.8">5</text>
<text x="54.5" y="153.7">R204</text>
<text x="59.8" y="153.7">470k</text>
<text x="81.3" y="153">5</text>
<text x="90.5" y="151.1">7</text>
<text x="133.3" y="150.5">2SA1015Y</text>
<text x="156.3" y="155.7">-12V</text>
<text x="157.6" y="150.5" transform="rotate(-90 157.6 150.5)">1</text>
<text x="164.2" y="152.7">Q203</text>
<text x="164.4" y="155">2SK30</text>
<text x="172.7" y="155" transform="rotate(-90 172.7 155)">D</text>
<text x="198.9" y="153.7">R214</text>
<text x="204.2" y="153.7">62k</text>
<text x="237" y="151.8">1k</text>
<text x="255.6" y="150.2">3</text>
<text x="259.6" y="150.5">SAW</text>
<text x="34.7" y="158">(DETUNE)</text>
<text x="34.7" y="161.6">CV 5</text>
<text x="44.4" y="161.5">6</text>
<text x="54.5" y="159.3">R205</text>
<text x="59.8" y="159.3">1M</text>
<text x="114.1" y="159.3">1k TC</text>
<text x="114.3" y="157.4">R209</text>
<text x="178.9" y="161.2">R212</text>
<text x="184.2" y="161.2">100K</text>
<text x="200.6" y="160.4">TL072</text>
<text x="200.6" y="158.6">U202</text>
<text x="34.7" y="163.7">(TUNE)</text>
<text x="124.2" y="163.1">R210</text>
<text x="125.8" y="165">1M</text>
<text x="146.9" y="165.5">0.001u</text>
<text x="146.9" y="163.7">C201</text>
<text x="167.6" y="166.9">R211</text>
<text x="198.2" y="162.4">6</text>
<text x="198.2" y="166.2">5</text>
<text x="207.4" y="164.3">7</text>
<text x="216.6" y="163.1">R215</text>
<text x="221.9" y="163.1">1k</text>
<text x="63.8" y="170.6">100k</text>
<text x="63.9" y="168.7">R206</text>
<text x="169.1" y="168.7">10k</text>
<text x="216.6" y="170.6">R223</text>
<text x="221.9" y="170.6">1k</text>
<text x="231.1" y="172.8">A</text>
<text x="128" y="176.5">-12V</text>
<text x="143.1" y="176.5">-12V</text>
<text x="66" y="185.1">RV201</text>
<text x="171.4" y="180.3">-12V</text>
<text x="66.4" y="187.2">100k</text>
<text x="75.3" y="189.7">-12V</text>
</g>
</svg>
